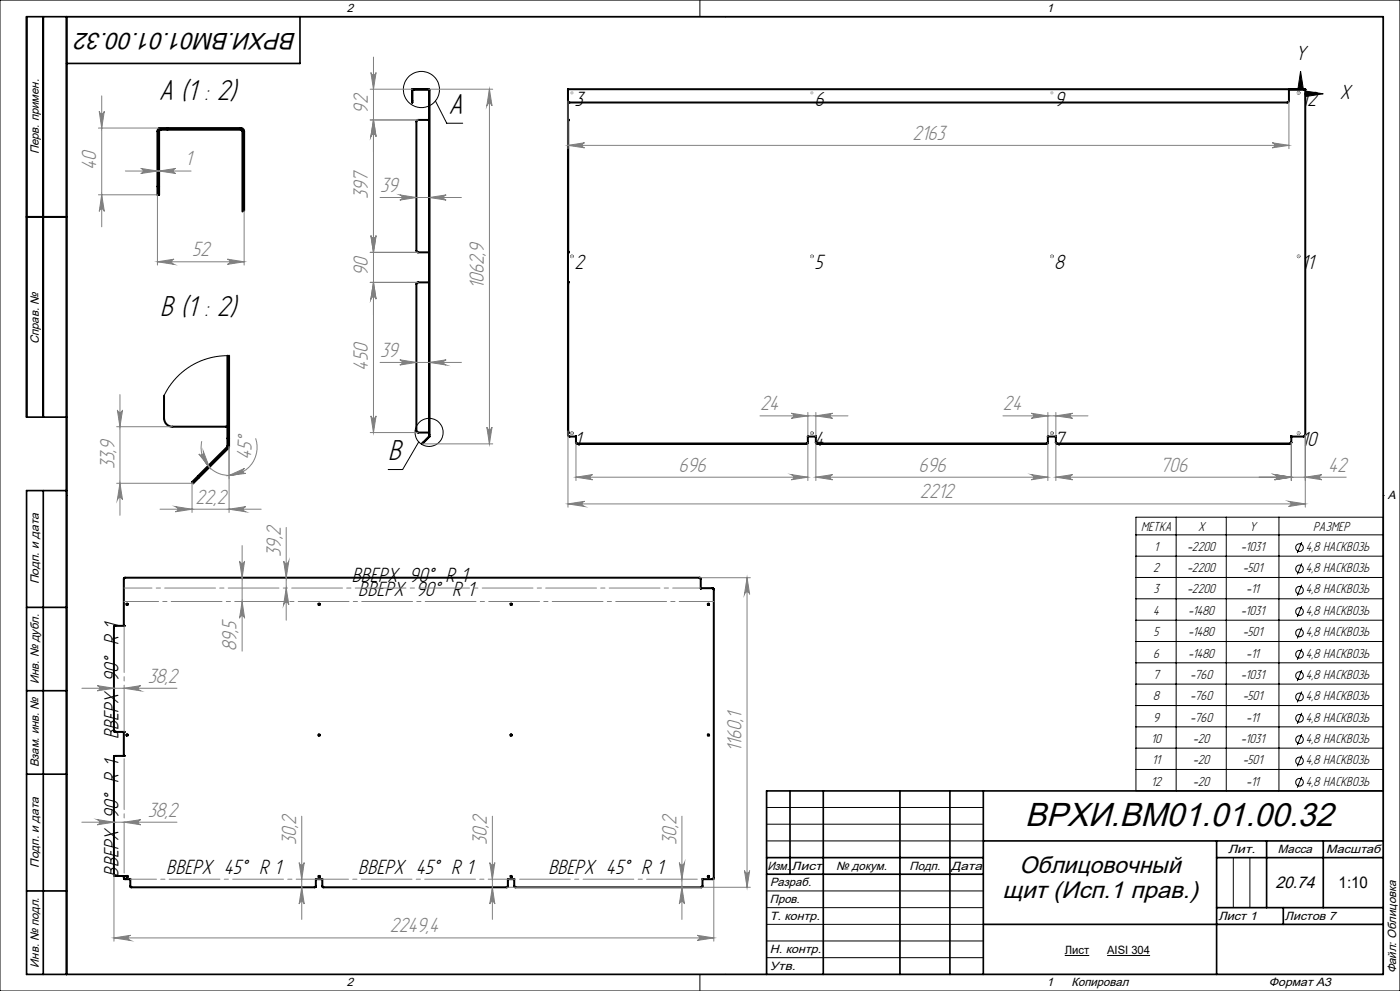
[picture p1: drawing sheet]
<svg xmlns="http://www.w3.org/2000/svg" width="420mm" height="297mm" viewBox="0 0 420 297" stroke-linecap="round" stroke-linejoin="round" font-family="sans-serif">
<g fill="none" stroke="#000" stroke-width=".6">
<path d="M47.7 38.5l-.5 .7v19.2h.5v-19.1l.5-.4M123.6 26.8l.1 3.9zM123.7 26.8l5 .1v103.9M123.7 26.7l5.1 .2v103.9M123.8 26.8l-.1 .1M128.7 35.9h-3.4l-.4 .5v38.7l.4 .5h3.4M170.5 35.9h.1h-.2v-9.2h221.2l-.1 103.8-.4 .3-3.7-.1v2l-.4 .3h-69.8l-.4-.3v-2M170.5 35.9v39.7M386.7 26.9v-.2v3.6l-.4 .4h-215.5l-.4-.5M386.7 26.8l4.9 .1M8 65h12M73.2 63.1v-23.7a1.02 1.02 0 0 0-1-1h-24.5v.5h24.8l.2 .5v24"/>
<path d="M170.5 75.6l.1 .1h-.2v8.9M128.7 84.6h-3.4l-.4 .5v44l.5 .5h3.3M170.4 84.6v45M170.6 84.6v45M170.6 84.6h-.2M170.6 84.6h.1M49.2 118.6v6.8a2.53 2.53 0 0 0 2.5 2.5h16.5M68.2 106.6v27.3h.5M68.7 106.6v27.3M68.2 133.7l-10.6 10.8 .4 .3 10.7-10.9M128.7 130.8l-2 2.2 2.1-2.2M128.7 130.8h.1"/>
<path d="M170.4 129.7v.7l.3 .4 2.1-.1v2l.4 .3h68.8l.4-.3v-2l2.4 .1M170.4 129.6l.2 .1M170.6 129.6v.1M172.8 132.6l.4 .4h68.8l.4-.4M172.8 130.8h.1M242.4 130.8h.1M244.7 130.7h.1M244.8 132.6l.4 .4h68.8l.4-.4M244.8 130.7v2l.4 .3h68.8l.4-.3v-2l2.4 .1M314.4 130.8h.1M316.7 130.7h.1M316.8 132.6l.4 .4h69.8l.4-.4"/>
<path d="M387.4 130.8h.1M210.2 176.4v-2.9l-.2-.4h-172.6l-.3 .4v14l.3 .1h-2.9l-.3 .3v31.2l.3 .3h2.9M210.2 176.4h.1M210.3 176.3h3.6l.2 .3v86.7l-3.4 .1v2.3l-.2 .2h-55.9l-.3-.3v-2.2l-1.9 .1M37.1 219.4v7.1l.3 .1h-3l-.2 .2v35.5l.2 .2h3l-.3 .1v.5l.3 .4h1.7M37.4 219.4h.1M39.1 263.4v2.3l.2 .2h55.2l.3-.2v-2.3h1.9v2.3l.2 .2h55.2l.3-.3v-2.2M39.1 263.4h.1M152.4 263.4h.1"/>
<circle cx="389.6" cy="27.8" r=".25"/>
<circle cx="171.6" cy="76.8" r=".23"/>
<circle cx="243.6" cy="76.8" r=".23"/>
<circle cx="315.6" cy="76.8" r=".23"/>
<circle cx="389.6" cy="76.8" r=".25"/>
<circle cx="171.6" cy="129.8" r=".24"/>
<circle cx="243.6" cy="129.8" r=".24"/>
<circle cx="315.6" cy="129.8" r=".24"/>
<circle cx="389.6" cy="129.8" r=".25"/>
<circle cx="38.1" cy="181.1" r=".19"/>
<circle cx="95.7" cy="181.1" r=".19"/>
<circle cx="153.3" cy="181.1" r=".19"/>
<circle cx="212.5" cy="181.1" r=".19"/>
<circle cx="38.1" cy="220.3" r=".19"/>
<circle cx="95.7" cy="220.3" r=".19"/>
<circle cx="153.3" cy="220.3" r=".2"/>
<circle cx="212.5" cy="220.3" r=".19"/>
<circle cx="38.1" cy="262.7" r=".19"/>
<circle cx="95.7" cy="262.7" r=".18"/>
<circle cx="153.3" cy="262.7" r=".2"/>
<circle cx="212.5" cy="262.7" r=".19"/>
</g>
<g fill="none" stroke="#000" stroke-width=".3">
<path d="M0 0h420v297h-420zM20 5h395v287h-395zM210 0v5M217.5 5h.1M130.6 30.3l3.4 6.6h4.8M388.2 26.7h2.4M390.2 26.3v.4M390.2 21.3l.7 5h-1.5zM391.6 27.7v2.4M391.6 28.1h.4M392 27.3l5 .8-5 .8zM73.2 63.1l-.5 .3"/>
<path d="M68.7 106.6l-2.8 .1-2.6 .5-3.2 1-2.5 1.3-2.2 1.4-2.5 2.3-2 2.4-1.7 3M125.6 132.4l-4.8 8.3h-4.3M20 148.5h.1M352.8 155v82M367.9 155v82M383.7 155v82M415 148.5h.1M415 155h-74.2v82h74.2M340.8 160.3h74.2M340.8 166.7h74.2M340.8 173.1h74.2M340.8 179.5h74.2"/>
<path d="M390.5 162.5l-1.3 3.2M390.5 168.9l-1.3 3.3M390.5 175.3l-1.3 3.2M340.8 185.9h74.2M340.8 192.3h74.2M340.8 198.6h74.2M390.5 181.6l-1.3 3.3M390.5 188.1l-1.3 3.2M390.5 194.4l-1.3 3.3M340.8 205h74.2M340.8 211.5h74.2M340.8 217.8h74.2"/>
<path d="M390.5 200.8l-1.3 3.3M390.5 207.3l-1.3 3.2M390.5 213.6l-1.3 3.3M340.8 224.2h74.2M340.8 230.6h74.2M390.5 220l-1.3 3.3M390.5 226.4l-1.3 3.3M390.5 232.8l-1.3 3.3M230 242h65M230 247h65M230 252h65M370 257v15"/>
<path d="M375 257v15M230 267h65M230 272h65M230 277h65M210 292v5M217.5 292h.1M230 282h65M230 287h65M319.4 286.4h7.4M332.1 286.4h12.9"/>
<circle cx="126.4" cy="26.8" r="5.4"/>
<circle cx="128.7" cy="129.6" r="4.2"/>
<circle cx="389.8" cy="176.9" r="1.15"/>
<circle cx="389.8" cy="170.5" r="1.15"/>
<circle cx="389.8" cy="164.1" r="1.14"/>
<circle cx="389.8" cy="183.3" r="1.15"/>
<circle cx="389.8" cy="196.1" r="1.15"/>
<circle cx="389.8" cy="189.7" r="1.15"/>
<circle cx="389.8" cy="208.9" r="1.15"/>
<circle cx="389.8" cy="202.5" r="1.15"/>
<circle cx="389.8" cy="215.3" r="1.15"/>
<circle cx="389.8" cy="228.1" r="1.15"/>
<circle cx="389.8" cy="234.4" r="1.15"/>
<circle cx="389.8" cy="221.7" r="1.15"/>
</g>
<g fill="none" stroke="#c0c0c0" stroke-width=".3">
<path d="M171.1 27.8h1M171.2 27.5l.7 .7M171.6 27.3v1M171.9 27.5l-.7 .7M243.1 27.8h1M243.2 27.5l.7 .7M243.6 27.3v1M243.9 27.5l-.7 .7M315.1 27.8h1M315.2 27.5l.7 .7M315.6 27.3v1M315.9 27.5l-.7 .7"/>
<path d="M389.1 27.8h1M389.2 27.5l.7 .7M389.6 27.3v1M389.9 27.5l-.7 .7M171.1 76.8h1M171.2 76.5l.7 .7M171.6 76.3v1M171.9 76.5l-.7 .7M243.1 76.8h1M243.2 76.5l.7 .7M243.6 76.3v1M243.9 76.5l-.7 .7"/>
<path d="M315.1 76.8h1M315.2 76.5l.7 .7M315.6 76.3v1M315.9 76.5l-.7 .7M389.1 76.8h1M389.2 76.5l.7 .7M389.6 76.3v1M389.9 76.5l-.7 .7M171.1 129.8h1M171.2 129.5l.7 .7M171.6 129.3v1M171.9 129.5l-.7 .7"/>
<path d="M243.1 129.8h1M243.2 129.5l.7 .7M243.6 129.3v1M243.9 129.5l-.7 .7M315.1 129.8h1M315.2 129.5l.7 .7M315.6 129.3v1M315.9 129.5l-.7 .7M389.1 129.8h1M389.2 129.5l.7 .7M389.6 129.3v1M389.9 129.5l-.7 .7"/>
</g>
<g fill="none" stroke="#808080" stroke-width=".3">
<path d="M112 17.1v112.5M29.5 38.4h18.2M29.8 33.4a.76 .76 0 0 0 .7 .7 .76 .76 0 0 0 .8-.7l-.8 5zM30.5 28.7v39.3M111.1 35.9h14.3M111.1 26.7h12.6M111.3 21.7a.78 .78 0 0 0 .7 .7 .78 .78 0 0 0 .8-.7l-.8 5zM112 35.9l.8 5a.78 .78 0 0 0-.8-.7 .78 .78 0 0 0-.7 .7zM128.6 26.7h19.2M146.8 26.7l.8 5a.78 .78 0 0 0-.8-.7 .78 .78 0 0 0-.8 .7zM146.8 26.7v106.3M170.4 30.2v14.4"/>
<path d="M386.7 30.2v14.4M29.5 58.4h17.7M30.5 58.4l.8 5a.76 .76 0 0 0-.8-.8 .76 .76 0 0 0-.7 .8zM37.6 51.3h19.7M42.2 50.5l5 .8-5 .7a.76 .76 0 0 0 .7-.8 .76 .76 0 0 0-.7-.7zM47.2 58.4v21M47.7 51.3l5-.8a.76 .76 0 0 0-.7 .7 .76 .76 0 0 0 .7 .8zM114 59.2h24.4M119.9 58.4l5 .8-5 .8a.78 .78 0 0 0 .8-.8 .78 .78 0 0 0-.8-.8zM128.8 59.2l5-.8a.78 .78 0 0 0-.7 .8 .78 .78 0 0 0 .7 .8zM170.4 43.6h216.3M170.4 43.6l5-.8a.76 .76 0 0 0-.7 .7 .76 .76 0 0 0 .7 .8z"/>
<path d="M381.7 42.8l5 .8-5 .7a.76 .76 0 0 0 .7-.8 .76 .76 0 0 0-.7-.7zM47.2 78.5l5-.8a.78 .78 0 0 0-.7 .8 .78 .78 0 0 0 .7 .7zM47.2 78.5h26M68.2 77.7l5 .8-5 .7a.78 .78 0 0 0 .7-.7 .78 .78 0 0 0-.7-.8zM73.2 63.2v16.2M111.1 75.6h14.3M111.3 70.6a.78 .78 0 0 0 .7 .8 .78 .78 0 0 0 .8-.8l-.8 5zM111.1 84.6h14.3M112 84.6l.8 5a.78 .78 0 0 0-.8-.7 .78 .78 0 0 0-.7 .7zM36 118.2v36.2M114 108.6h24.4M119.9 107.8l5 .8-5 .8a.78 .78 0 0 0 .8-.8 .78 .78 0 0 0-.8-.8z"/>
<path d="M128.8 108.6l5-.8a.78 .78 0 0 0-.7 .8 .78 .78 0 0 0 .7 .8zM35 127.9h16.7M35.2 122.9a.78 .78 0 0 0 .8 .7 .78 .78 0 0 0 .8-.7l-.8 5zM59.7 136.1a.78 .78 0 0 0 1 .2 .78 .78 0 0 0 .3-1l1.8 4.7zM68.7 133.9v19.7M76.7 131.4a8.4 8.4 0 0 1-7.5 11.1 8.4 8.4 0 0 1-8.7-10.3M111.1 129.6h14.3M111.3 124.6a.78 .78 0 0 0 .7 .7 .78 .78 0 0 0 .8-.7l-.8 5zM126.7 133h21.1M146 128a.78 .78 0 0 0 .8 .7 .78 .78 0 0 0 .8-.7l-.8 5zM170.4 129.1v22.9M172.8 132.6v11.4"/>
<path d="M228 124.6h26.4M237.4 123.9l5 .7-5 .8a.76 .76 0 0 0 .7-.8 .76 .76 0 0 0-.7-.7zM242.4 123.6v7.2M242.4 132.6v11.4M244.8 132.6v11.4M244.8 124.6l5-.7a.76 .76 0 0 0-.7 .7 .76 .76 0 0 0 .7 .8zM244.8 123.6v7.2M300.9 124.6h25.5M309.4 123.9l5 .7-5 .8a.76 .76 0 0 0 .7-.8 .76 .76 0 0 0-.7-.7zM314.4 132.6v11.4M314.4 123.6v7.2M316.8 124.6l5-.7a.76 .76 0 0 0-.7 .7 .76 .76 0 0 0 .7 .8z"/>
<path d="M316.8 123.6v7.2M316.8 132.6v11.4M387.4 132.6v11.4M391.6 130.3v21.7M35 144.8h23M36 144.8l.8 5a.78 .78 0 0 0-.8-.7 .78 .78 0 0 0-.8 .7zM48 152.6h30.4M52.6 151.8l5 .8-5 .8a.78 .78 0 0 0 .8-.8 .78 .78 0 0 0-.8-.8zM57.6 144.5v9.1M68.7 152.6l5-.8a.78 .78 0 0 0-.7 .8 .78 .78 0 0 0 .7 .8zM68.7 142.5l4.6-2.1a.77 .77 0 0 0-.5 .9 .77 .77 0 0 0 1 .6zM85.9 158.1v27.8"/>
<path d="M170.4 151h221.2M170.4 151l5-.8a.78 .78 0 0 0-.8 .8 .78 .78 0 0 0 .8 .8zM172.8 143h69.6M172.8 143l5-.8a.78 .78 0 0 0-.7 .8 .78 .78 0 0 0 .7 .8zM237.4 142.2l5 .8-5 .8a.78 .78 0 0 0 .7-.8 .78 .78 0 0 0-.7-.8zM244.8 143h69.6M244.8 143l5-.8a.78 .78 0 0 0-.7 .8 .78 .78 0 0 0 .7 .8zM309.4 142.2l5 .8-5 .8a.78 .78 0 0 0 .7-.8 .78 .78 0 0 0-.7-.8zM316.8 143l5-.8a.78 .78 0 0 0-.7 .8 .78 .78 0 0 0 .7 .8zM316.8 143h87.1M382.4 142.2l5 .8-5 .8a.78 .78 0 0 0 .7-.8 .78 .78 0 0 0-.7-.8zM386.6 150.2l5 .8-5 .8a.78 .78 0 0 0 .7-.8 .78 .78 0 0 0-.7-.8z"/>
<path d="M391.6 143l5-.8a.78 .78 0 0 0-.8 .8 .78 .78 0 0 0 .8 .8zM71.9 168.1a.76 .76 0 0 0 .7 .7 .76 .76 0 0 0 .8-.7l-.8 5zM72.6 163.5v31.7M85.1 168.1a.78 .78 0 0 0 .8 .7 .78 .78 0 0 0 .7-.7l-.7 5zM85.9 176.2l.7 5.1a.78 .78 0 0 0-.7-.8 .78 .78 0 0 0-.8 .8zM209.8 173.1h15.3M224.1 173.1l.8 5a.78 .78 0 0 0-.8-.7 .78 .78 0 0 0-.8 .7zM224.1 173.1v92.8M72.6 180.3l.8 5a.76 .76 0 0 0-.8-.7 .76 .76 0 0 0-.7 .7zM24.6 206.3h28.5M29.2 205.5l5 .8-5 .7a.78 .78 0 0 0 .7-.7 .78 .78 0 0 0-.7-.8zM37.2 206.3l5-.8a.78 .78 0 0 0-.7 .8 .78 .78 0 0 0 .7 .7z"/>
<path d="M24.6 246.4h28.5M29.2 245.6l5 .8-5 .8a.78 .78 0 0 0 .7-.8 .78 .78 0 0 0-.7-.8zM37.2 246.4l5-.8a.78 .78 0 0 0-.7 .8 .78 .78 0 0 0 .7 .8zM89.7 258.5a.76 .76 0 0 0 .8 .7 .76 .76 0 0 0 .8-.7l-.8 5zM90.5 244.6v31M146.9 258.5a.76 .76 0 0 0 .8 .7 .76 .76 0 0 0 .7-.7l-.7 5zM147.7 244.6v31M203.8 258.5a.78 .78 0 0 0 .8 .7 .78 .78 0 0 0 .8-.7l-.8 5zM204.6 244.6v31M34.2 262.1v20M90.5 265.9l.8 5a.76 .76 0 0 0-.8-.7 .76 .76 0 0 0-.8 .7zM147.7 265.9l.7 5a.76 .76 0 0 0-.7-.7 .76 .76 0 0 0-.8 .7z"/>
<path d="M152 265.9h73.1M204.6 265.9l.8 5a.78 .78 0 0 0-.8-.7 .78 .78 0 0 0-.8 .7zM214.1 263.1v19M223.3 260.9a.78 .78 0 0 0 .8 .8 .78 .78 0 0 0 .8-.8l-.8 5zM34.2 281.1l5-.8a.78 .78 0 0 0-.8 .8 .78 .78 0 0 0 .8 .8zM34.2 281.1h179.9M209.1 280.3l5 .8-5 .8a.78 .78 0 0 0 .7-.8 .78 .78 0 0 0-.7-.8z"/>
</g>
<g fill="none" stroke="#000" stroke-width=".5">
<path d="M13 5v120M20 5v287M90 5v14h-70M8 65h12M20 125h-12v-120h407v287h-407v-145h12M13 147v145M8 182h12M8 207h12M8 232h12M237 237v25M247 237v55M270 237v55"/>
<path d="M285 237v55M295 237v55M415 237h-185v55M230 257h65M295 252h120M365 252v40M365 257h50M380 252v20M397 252v20M8 267h12M230 262h65M295 277h120"/>
<path d="M365 272h50M385 272v5"/>
</g>
<path d="M210.2 176.2h-173" fill="none" stroke="#808080" stroke-width=".3" stroke-dasharray="15.2 1.3 1.3 1.3" stroke-dashoffset="6.8"/>
<path d="M214.1 180.3h-176.9" fill="none" stroke="#808080" stroke-width=".3" stroke-dasharray="15.2 1.3 1.3 1.3" stroke-dashoffset="4.9"/>
<path d="M37.2 187.6v31.7" fill="none" stroke="#808080" stroke-width=".3" stroke-dasharray="15.2 1.3 1.3 1.3" stroke-dashoffset="1.3"/>
<path d="M37.2 226.5v36" fill="none" stroke="#808080" stroke-width=".3" stroke-dasharray="15.2 1.3 1.3 1.3" stroke-dashoffset="-.9"/>
<path d="M154.3 263.5h56.5" fill="none" stroke="#808080" stroke-width=".3" stroke-dasharray="15.2 1.3 1.3 1.3" stroke-dashoffset="-1.6"/>
<path d="M39.1 263.5h57.6M96.7 263.5h57.6" fill="none" stroke="#808080" stroke-width=".3" stroke-dasharray="15.2 1.3 1.3 1.3" stroke-dashoffset="7.4"/>
<path d="M392 27.3l5 .8-5 .8zM390.2 21.3l.7 5h-1.5zM391.3 28l.3 .1h-.4a.35 .35 0 0 0 .5 .4 .35 .35 0 0 0 .1-.6 .35 .35 0 0 0-.5 .1zM389.9 26.5v.2h.3h-.3a.33 .33 0 0 0 .4 .3 .33 .33 0 0 0 .2-.5 .33 .33 0 0 0-.6 0z" fill="#000"/>
<g fill="#808080">
<path d="M170.4 151l5-.8a.78 .78 0 0 0-.8 .8 .78 .78 0 0 0 .8 .8zM386.6 150.2l5 .8-5 .8a.78 .78 0 0 0 .7-.8 .78 .78 0 0 0-.7-.8zM172.8 143l5-.8a.78 .78 0 0 0-.7 .8 .78 .78 0 0 0 .7 .8zM237.4 142.2l5 .8-5 .8a.78 .78 0 0 0 .7-.8 .78 .78 0 0 0-.7-.8zM237.4 123.9l5 .7-5 .8a.76 .76 0 0 0 .7-.8 .76 .76 0 0 0-.7-.7zM244.8 124.6l5-.7a.76 .76 0 0 0-.7 .7 .76 .76 0 0 0 .7 .8zM309.4 123.9l5 .7-5 .8a.76 .76 0 0 0 .7-.8 .76 .76 0 0 0-.7-.7zM316.8 124.6l5-.7a.76 .76 0 0 0-.7 .7 .76 .76 0 0 0 .7 .8zM316.8 143l5-.8a.78 .78 0 0 0-.7 .8 .78 .78 0 0 0 .7 .8zM382.4 142.2l5 .8-5 .8a.78 .78 0 0 0 .7-.8 .78 .78 0 0 0-.7-.8zM382.4 142.2l5 .8-5 .8a.78 .78 0 0 0 .7-.8 .78 .78 0 0 0-.7-.8zM391.6 143l5-.8a.78 .78 0 0 0-.8 .8 .78 .78 0 0 0 .8 .8zM34.2 281.1l5-.8a.78 .78 0 0 0-.8 .8 .78 .78 0 0 0 .8 .8zM209.1 280.3l5 .8-5 .8a.78 .78 0 0 0 .7-.8 .78 .78 0 0 0-.7-.8zM29.2 245.6l5 .8-5 .8a.78 .78 0 0 0 .7-.8 .78 .78 0 0 0-.7-.8zM37.2 246.4l5-.8a.78 .78 0 0 0-.7 .8 .78 .78 0 0 0 .7 .8zM29.2 205.5l5 .8-5 .7a.78 .78 0 0 0 .7-.7 .78 .78 0 0 0-.7-.8zM37.2 206.3l5-.8a.78 .78 0 0 0-.7 .8 .78 .78 0 0 0 .7 .7z"/>
<path d="M119.9 58.4l5 .8-5 .8a.78 .78 0 0 0 .8-.8 .78 .78 0 0 0-.8-.8zM128.8 59.2l5-.8a.78 .78 0 0 0-.7 .8 .78 .78 0 0 0 .7 .8zM119.9 107.8l5 .8-5 .8a.78 .78 0 0 0 .8-.8 .78 .78 0 0 0-.8-.8zM128.8 108.6l5-.8a.78 .78 0 0 0-.7 .8 .78 .78 0 0 0 .7 .8zM47.2 78.5l5-.8a.78 .78 0 0 0-.7 .8 .78 .78 0 0 0 .7 .7zM68.2 77.7l5 .8-5 .7a.78 .78 0 0 0 .7-.7 .78 .78 0 0 0-.7-.8zM52.6 151.8l5 .8-5 .8a.78 .78 0 0 0 .8-.8 .78 .78 0 0 0-.8-.8zM68.7 152.6l5-.8a.78 .78 0 0 0-.7 .8 .78 .78 0 0 0 .7 .8z"/>
<path d="M244.8 143l5-.8a.78 .78 0 0 0-.7 .8 .78 .78 0 0 0 .7 .8zM309.4 142.2l5 .8-5 .8a.78 .78 0 0 0 .7-.8 .78 .78 0 0 0-.7-.8z"/>
<path d="M59.7 136.1a.78 .78 0 0 0 1 .2 .78 .78 0 0 0 .3-1l1.8 4.7zM68.7 142.5l4.6-2.1a.77 .77 0 0 0-.5 .9 .77 .77 0 0 0 1 .6z"/>
<path d="M146 128a.78 .78 0 0 0 .8 .7 .78 .78 0 0 0 .8-.7l-.8 5zM146.8 26.7l.8 5a.78 .78 0 0 0-.8-.7 .78 .78 0 0 0-.8 .7zM30.5 58.4l.8 5a.76 .76 0 0 0-.8-.8 .76 .76 0 0 0-.7 .8zM29.8 33.4a.76 .76 0 0 0 .7 .7 .76 .76 0 0 0 .8-.7l-.8 5z"/>
<path d="M111.3 124.6a.78 .78 0 0 0 .7 .7 .78 .78 0 0 0 .8-.7l-.8 5zM112 84.6l.8 5a.78 .78 0 0 0-.8-.7 .78 .78 0 0 0-.7 .7z"/>
<path d="M223.3 260.9a.78 .78 0 0 0 .8 .8 .78 .78 0 0 0 .8-.8l-.8 5zM224.1 173.1l.8 5a.78 .78 0 0 0-.8-.7 .78 .78 0 0 0-.8 .7zM90.5 265.9l.8 5a.76 .76 0 0 0-.8-.7 .76 .76 0 0 0-.8 .7zM89.7 258.5a.76 .76 0 0 0 .8 .7 .76 .76 0 0 0 .8-.7l-.8 5zM204.6 265.9l.8 5a.78 .78 0 0 0-.8-.7 .78 .78 0 0 0-.8 .7zM203.8 258.5a.78 .78 0 0 0 .8 .7 .78 .78 0 0 0 .8-.7l-.8 5zM85.9 176.2l.7 5.1a.78 .78 0 0 0-.7-.8 .78 .78 0 0 0-.8 .8zM85.1 168.1a.78 .78 0 0 0 .8 .7 .78 .78 0 0 0 .7-.7l-.7 5zM36 144.8l.8 5a.78 .78 0 0 0-.8-.7 .78 .78 0 0 0-.8 .7zM35.2 122.9a.78 .78 0 0 0 .8 .7 .78 .78 0 0 0 .8-.7l-.8 5z"/>
<path d="M147.7 265.9l.7 5a.76 .76 0 0 0-.7-.7 .76 .76 0 0 0-.8 .7zM146.9 258.5a.76 .76 0 0 0 .8 .7 .76 .76 0 0 0 .7-.7l-.7 5z"/>
<path d="M111.3 21.7a.78 .78 0 0 0 .7 .7 .78 .78 0 0 0 .8-.7l-.8 5zM112 35.9l.8 5a.78 .78 0 0 0-.8-.7 .78 .78 0 0 0-.7 .7z"/>
<path d="M111.3 70.6a.78 .78 0 0 0 .7 .8 .78 .78 0 0 0 .8-.8l-.8 5zM112 84.6l.8 5a.78 .78 0 0 0-.8-.7 .78 .78 0 0 0-.7 .7z"/>
<path d="M112 35.9l.8 5a.78 .78 0 0 0-.8-.7 .78 .78 0 0 0-.7 .7zM111.3 70.6a.78 .78 0 0 0 .7 .8 .78 .78 0 0 0 .8-.8l-.8 5zM71.9 168.1a.76 .76 0 0 0 .7 .7 .76 .76 0 0 0 .8-.7l-.8 5zM72.6 180.3l.8 5a.76 .76 0 0 0-.8-.7 .76 .76 0 0 0-.7 .7z"/>
<path d="M42.2 50.5l5 .8-5 .7a.76 .76 0 0 0 .7-.8 .76 .76 0 0 0-.7-.7zM47.7 51.3l5-.8a.76 .76 0 0 0-.7 .7 .76 .76 0 0 0 .7 .8z"/>
<path d="M170.4 43.6l5-.8a.76 .76 0 0 0-.7 .7 .76 .76 0 0 0 .7 .8zM381.7 42.8l5 .8-5 .7a.76 .76 0 0 0 .7-.8 .76 .76 0 0 0-.7-.7z"/>
</g>
<text font-size="10" x="307.5" y="247.6">ВРХИ.ВМ01.01.00.32</text>
<g font-size="9.7">
<text x="47.7" y="30">A (1 : 2)</text>
<text x="134.6" y="34">A</text>
<text x="48.1" y="94.7">B (1 : 2)</text>
<text x="116.5" y="137.8">B</text>
</g>
<g font-size="7.1">
<text x="88.9" y="9.8" transform="rotate(-180 88.9 9.8)">ВРХИ.ВМ01.01.00.32</text>
<text x="305.9" y="261.6">Облицовочный</text>
<text x="300.7" y="269.1">щит (Исп.1 прав.)</text>
</g>
<g font-size="6.9">
<text x="388.7" y="17.9">Y</text>
<text x="402" y="29.7">X</text>
<text x="172.3" y="31.7">3</text>
<text x="244.3" y="31.7">6</text>
<text x="316.3" y="31.7">9</text>
<text x="390.3" y="31.7">12</text>
<text x="172.3" y="80.6">2</text>
<text x="244.3" y="80.6">5</text>
<text x="316.3" y="80.6">8</text>
<text x="390.3" y="80.6">11</text>
<text x="172.3" y="133.7">1</text>
<text x="244.3" y="133.7">4</text>
<text x="316.3" y="133.7">7</text>
<text x="390.3" y="133.7">10</text>
<text x="105.5" y="174.6">ВВЕРХ 90° R 1</text>
<text x="107.5" y="178.6">ВВЕРХ 90° R 1</text>
<text x="35.6" y="221.6" transform="rotate(-90 35.6 221.6)">ВВЕРХ 90° R 1</text>
<text x="35.6" y="262.7" transform="rotate(-90 35.6 262.7)">ВВЕРХ 90° R 1</text>
<text x="49.9" y="261.8">ВВЕРХ 45° R 1</text>
<text x="107.5" y="261.8">ВВЕРХ 45° R 1</text>
<text x="164.5" y="261.8">ВВЕРХ 45° R 1</text>
</g>
<g font-size="6.9" fill="#808080">
<text x="110.4" y="34" transform="rotate(-90 110.4 34)">92</text>
<text x="273.7" y="41.9">2163</text>
<text x="28.9" y="51.1" transform="rotate(-90 28.9 51.1)">40</text>
<text x="55.5" y="49.6">1</text>
<text x="110.4" y="59.7" transform="rotate(-90 110.4 59.7)">397</text>
<text x="114" y="57.5">39</text>
<text x="57.7" y="76.8">52</text>
<text x="110.4" y="82.8" transform="rotate(-90 110.4 82.8)">90</text>
<text x="145.2" y="86.7" transform="rotate(-90 145.2 86.7)">1062,9</text>
<text x="114" y="106.9">39</text>
<text x="110.4" y="111" transform="rotate(-90 110.4 111)">450</text>
<text x="228" y="122.9">24</text>
<text x="300.9" y="122.9">24</text>
<text x="75.2" y="138" transform="rotate(-86 75.2 138)">45°</text>
<text x="34.3" y="140.6" transform="rotate(-90 34.3 140.6)">33,9</text>
<text x="203.5" y="141.3">696</text>
<text x="275.5" y="141.3">696</text>
<text x="348" y="141.3">706</text>
<text x="398.4" y="141.3">42</text>
<text x="276" y="149.3">2212</text>
<text x="58.7" y="150.9">22,2</text>
<text x="84.2" y="166.8" transform="rotate(-90 84.2 166.8)">39,2</text>
<text x="71" y="195.1" transform="rotate(-90 71 195.1)">89,5</text>
<text x="44.3" y="204.6">38,2</text>
<text x="222.5" y="225.4" transform="rotate(-90 222.5 225.4)">1160,1</text>
<text x="44.3" y="244.7">38,2</text>
<text x="88.9" y="253.4" transform="rotate(-90 88.9 253.4)">30,2</text>
<text x="146" y="253.4" transform="rotate(-90 146 253.4)">30,2</text>
<text x="202.9" y="253.4" transform="rotate(-90 202.9 253.4)">30,2</text>
<text x="116.9" y="279.4">2249,4</text>
</g>
<text font-size="5" x="382.6" y="266.1">20.74</text>
<text font-size="4.8" x="401.6" y="266.1">1:10</text>
<g font-size="4.4">
<text x="342.3" y="159.2">МЕТКА</text>
<text x="359.4" y="159.2">X</text>
<text x="374.8" y="159.2">Y</text>
<text x="394" y="159.2">РАЗМЕР</text>
<text x="346.3" y="165.1">1</text>
<text x="356.2" y="165.1">-2200</text>
<text x="372.3" y="165.1">-1031</text>
<text x="391.8" y="165.1">4,8 НАСКВОЗЬ</text>
<text x="346" y="171.5">2</text>
<text x="356.2" y="171.5">-2200</text>
<text x="372.9" y="171.5">-501</text>
<text x="391.8" y="171.5">4,8 НАСКВОЗЬ</text>
<text x="346.1" y="177.9">3</text>
<text x="356.2" y="177.9">-2200</text>
<text x="374" y="177.9">-11</text>
<text x="391.8" y="177.9">4,8 НАСКВОЗЬ</text>
<text x="346" y="184.3">4</text>
<text x="356.5" y="184.3">-1480</text>
<text x="372.3" y="184.3">-1031</text>
<text x="391.8" y="184.3">4,8 НАСКВОЗЬ</text>
<text x="346.1" y="190.7">5</text>
<text x="356.5" y="190.7">-1480</text>
<text x="372.9" y="190.7">-501</text>
<text x="391.8" y="190.7">4,8 НАСКВОЗЬ</text>
<text x="346" y="197.1">6</text>
<text x="356.5" y="197.1">-1480</text>
<text x="374" y="197.1">-11</text>
<text x="391.8" y="197.1">4,8 НАСКВОЗЬ</text>
<text x="346" y="203.4">7</text>
<text x="357.1" y="203.4">-760</text>
<text x="372.3" y="203.4">-1031</text>
<text x="391.8" y="203.4">4,8 НАСКВОЗЬ</text>
<text x="346" y="209.8">8</text>
<text x="357.1" y="209.8">-760</text>
<text x="372.9" y="209.8">-501</text>
<text x="391.8" y="209.8">4,8 НАСКВОЗЬ</text>
<text x="346" y="216.2">9</text>
<text x="357.1" y="216.2">-760</text>
<text x="374" y="216.2">-11</text>
<text x="391.8" y="216.2">4,8 НАСКВОЗЬ</text>
<text x="345.4" y="222.6">10</text>
<text x="358" y="222.6">-20</text>
<text x="372.3" y="222.6">-1031</text>
<text x="391.8" y="222.6">4,8 НАСКВОЗЬ</text>
<text x="345.7" y="229">11</text>
<text x="358" y="229">-20</text>
<text x="372.9" y="229">-501</text>
<text x="391.8" y="229">4,8 НАСКВОЗЬ</text>
<text x="345.4" y="235.4">12</text>
<text x="358" y="235.4">-20</text>
<text x="374" y="235.4">-11</text>
<text x="391.8" y="235.4">4,8 НАСКВОЗЬ</text>
</g>
<g font-size="3.6">
<text x="104" y="3.6">2</text>
<text x="314" y="3.6">1</text>
<text x="11.6" y="46.3" transform="rotate(-90 11.6 46.3)">Перв. примен.</text>
<text x="11.6" y="103.2" transform="rotate(-90 11.6 103.2)">Справ. №</text>
<text x="416.4" y="149.6">A</text>
<text x="11.6" y="175.1" transform="rotate(-90 11.6 175.1)">Подп. и дата</text>
<text x="11.6" y="205" transform="rotate(-90 11.6 205)">Инв. № дубл.</text>
<text x="11.6" y="230" transform="rotate(-90 11.6 230)">Взам. инв. №</text>
<text x="368.4" y="255.6">Лит.</text>
<text x="383.4" y="255.6">Масса</text>
<text x="397.8" y="255.6">Масштаб</text>
<text x="11.6" y="260.1" transform="rotate(-90 11.6 260.1)">Подп. и дата</text>
<text x="230.2" y="260.6">Изм.</text>
<text x="237.5" y="260.6">Лист</text>
<text x="250.9" y="260.6">№ докум.</text>
<text x="272.9" y="260.6">Подп.</text>
<text x="285.4" y="260.6">Дата</text>
<text x="231" y="265.6">Разраб.</text>
<text x="231" y="275.6">Т. контр.</text>
<text x="231" y="270.6">Пров.</text>
<text x="365.5" y="275.6">Лист 1</text>
<text x="385.5" y="275.6">Листов 7</text>
<text x="231" y="285.6">Н. контр.</text>
<text x="11.6" y="290" transform="rotate(-90 11.6 290)">Инв. № подл.</text>
<text x="231" y="290.6">Утв.</text>
<text x="418.9" y="291.8" transform="rotate(-90 418.9 291.8)">Файл: Облицовка</text>
<text x="104" y="295.6">2</text>
<text x="314" y="295.6">1</text>
<text x="321.5" y="295.6">Копировал</text>
<text x="380.7" y="295.6">Формат А3</text>
</g>
<g font-size="3.4">
<text x="319.4" y="286">Лист</text>
<text x="332.1" y="286">AISI 304</text>
</g>
</svg>
